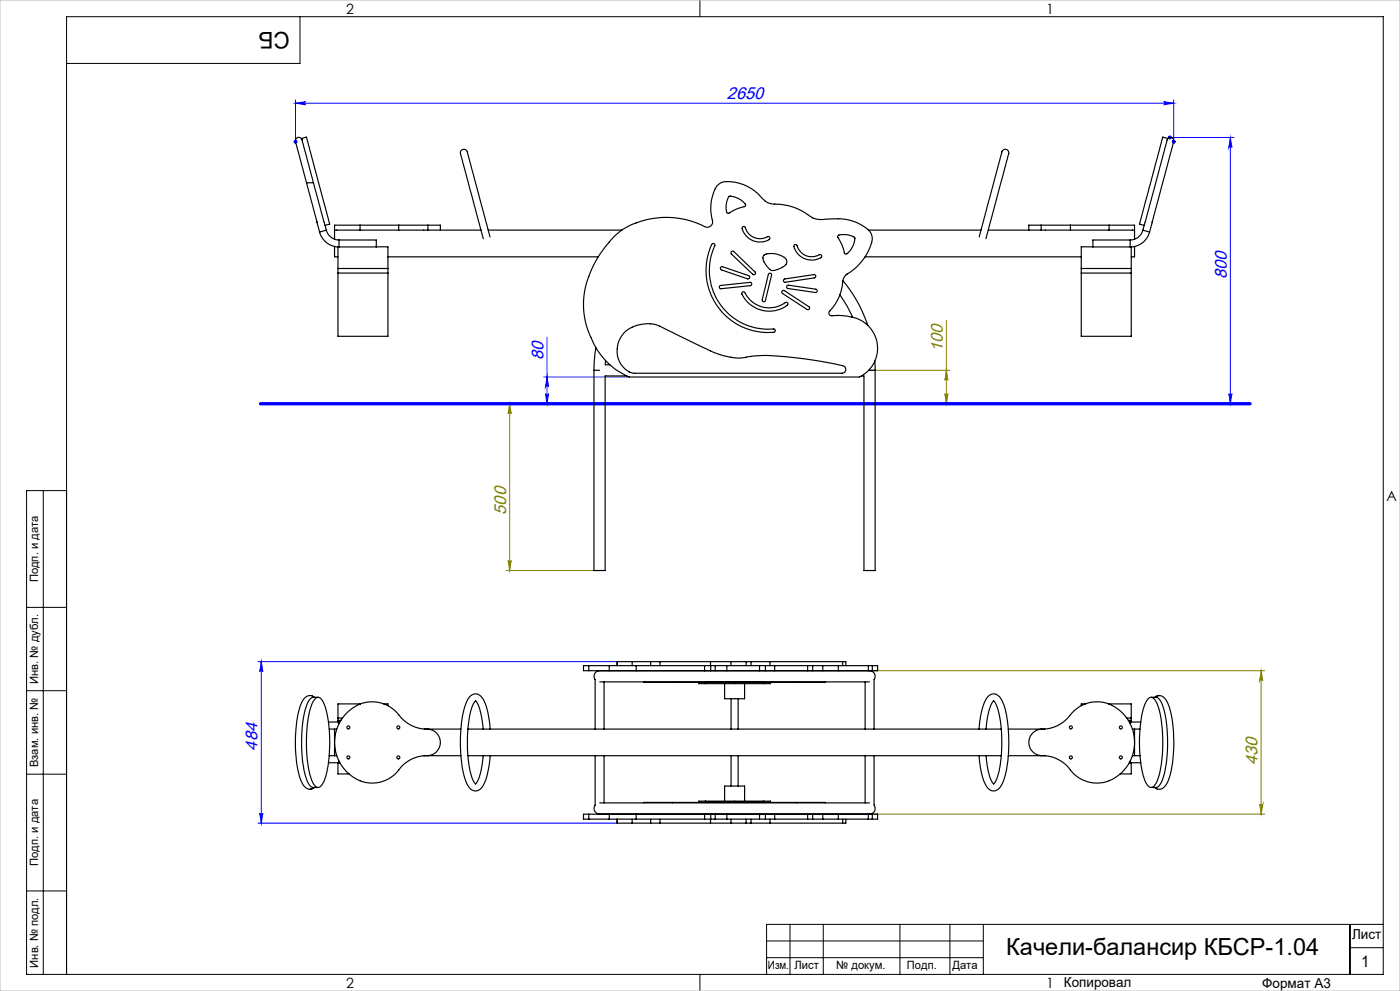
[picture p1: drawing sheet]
<svg xmlns="http://www.w3.org/2000/svg" width="420mm" height="297mm" viewBox="0 0 420 297" stroke-linecap="round" stroke-linejoin="round" font-family="sans-serif">
<g fill="none" stroke="#808000" stroke-width=".3">
<path d="M283.9 96v25M260.9 111h24M283.5 118a.46 .46 0 0 0 .4 .4 .46 .46 0 0 0 .5-.4l-.5 3zM283.9 111l.5 3a.46 .46 0 0 0-.5-.4 .46 .46 0 0 0-.4 .4zM152.9 121v50M152.9 121l.5 3a.46 .46 0 0 0-.5-.5 .46 .46 0 0 0-.5 .5zM151.9 171h26.3M152.4 168a.46 .46 0 0 0 .5 .4 .46 .46 0 0 0 .5-.4l-.5 3zM260.9 201h118.5M378.4 201l.4 3a.48 .48 0 0 0-.4-.4 .48 .48 0 0 0-.5 .4zM378.4 201v43M260.9 244h118.5"/>
<path d="M377.9 241a.48 .48 0 0 0 .5 .4 .48 .48 0 0 0 .4-.4l-.4 3z"/>
</g>
<g fill="none" stroke="#00f" stroke-width=".3">
<path d="M88.7 30.9l3-.4a.46 .46 0 0 0-.5 .4 .46 .46 0 0 0 .5 .5zM88.7 29.9v12.6M88.7 30.9h263.4M349.1 30.5l3 .4-3 .5a.46 .46 0 0 0 .4-.5 .46 .46 0 0 0-.4-.4zM352.1 29.9v12.6M350.9 41.2h19.2M369.1 41.2l.5 3a.46 .46 0 0 0-.5-.4 .46 .46 0 0 0-.4 .4zM369.1 41.2v79.8M163.1 113h25.6M163.7 118a.46 .46 0 0 0 .4 .4 .46 .46 0 0 0 .5-.4l-.5 3zM164.1 113l.5 3a.46 .46 0 0 0-.5-.4 .46 .46 0 0 0-.4 .4zM164.1 101.1v19.9"/>
<path d="M368.7 118a.46 .46 0 0 0 .4 .4 .46 .46 0 0 0 .5-.4l-.5 3zM77.4 198.3h107.8M78.4 198.3l.4 3a.46 .46 0 0 0-.4-.4 .46 .46 0 0 0-.5 .4zM78.4 198.3v48.4M77.4 246.7h107.8M77.9 243.7a.46 .46 0 0 0 .5 .4 .46 .46 0 0 0 .4-.4l-.4 3z"/>
</g>
<path d="M88.2 42.5h.9M88.3 42.1l.7 .7M88.7 42v1M89 42.1l-.7 .7M350.4 41.2h1M350.6 40.8l.7 .8M350.9 40.7v1M351.3 40.8l-.7 .8M351.6 42.5h1M351.8 42.1l.7 .7M352.1 42v1M352.5 42.1l-.7 .7" fill="none" stroke="#00f" stroke-width=".7" stroke-linecap="butt"/>
<g fill="none" stroke="#000" stroke-width=".3">
<path d="M90 5v14h-70M210 0v5M13 147v145M20 147h-12v145h407v-287h-395v287M8 182h12M8 207h12M8 232h12M8 267h12M237 277v15M247 277v15M270 277v15M285 277v15"/>
<path d="M295 277v15M405 277v15M415 277h-185v15M210 292v5M230 282h65M230 287h65M405 284h10"/>
</g>
<path d="M0 0h420v297h-420z" fill="none" stroke="#c0c0c0" stroke-width=".3"/>
<path d="M78.1 121h296.9" fill="none" stroke="#00f" stroke-width="1"/>
<path d="M152.9 121l.5 3a.46 .46 0 0 0-.5-.5 .46 .46 0 0 0-.5 .5zM152.4 168a.46 .46 0 0 0 .5 .4 .46 .46 0 0 0 .5-.4l-.5 3zM283.9 111l.5 3a.46 .46 0 0 0-.5-.4 .46 .46 0 0 0-.4 .4zM283.5 118a.46 .46 0 0 0 .4 .4 .46 .46 0 0 0 .5-.4l-.5 3z" fill="#808000"/>
<g fill="#00f">
<path d="M369.1 41.2l.5 3a.46 .46 0 0 0-.5-.4 .46 .46 0 0 0-.4 .4zM368.7 118a.46 .46 0 0 0 .4 .4 .46 .46 0 0 0 .5-.4l-.5 3zM164.1 113l.5 3a.46 .46 0 0 0-.5-.4 .46 .46 0 0 0-.4 .4zM163.7 118a.46 .46 0 0 0 .4 .4 .46 .46 0 0 0 .5-.4l-.5 3z"/>
<path d="M88.7 30.9l3-.4a.46 .46 0 0 0-.5 .4 .46 .46 0 0 0 .5 .5zM349.1 30.5l3 .4-3 .5a.46 .46 0 0 0 .4-.5 .46 .46 0 0 0-.4-.4z"/>
</g>
<path d="M377.9 241a.48 .48 0 0 0 .5 .4 .48 .48 0 0 0 .4-.4l-.4 3zM378.4 201l.4 3a.48 .48 0 0 0-.4-.4 .48 .48 0 0 0-.5 .4z" fill="#808000"/>
<path d="M78.4 198.3l.4 3a.46 .46 0 0 0-.4-.4 .46 .46 0 0 0-.5 .4zM77.9 243.7a.46 .46 0 0 0 .5 .4 .46 .46 0 0 0 .4-.4l-.4 3z" fill="#00f"/>
<g fill="none" stroke="#000" stroke-width=".35">
<path d="M90.6 41.9a1.06 1.06 0 0 0-1.5-.6 1.06 1.06 0 0 0-.3 1.6l3.2 11.9M92 54.8l3.1 11.8M92 54.8h2.1M218.7 58.9a5.7 5.7 0 0 1 5 2.6l-.4 .4a14.2 14.2 0 0 0-4.8 2.1l-.3-.2a5.6 5.6 0 0 1 .5-4.9zM350.1 41.9a1.06 1.06 0 0 1 1.6-.6 1.06 1.06 0 0 1 .3 1.6l-6.3 23.7M95.1 66.6l.8 2.9M95.1 66.6h.1M95.9 69.5a6 6 0 0 0 5.8 4.5M97.2 66.5l-6.7-24.9 1.4-.5 7 26-1.4 .5M97.3 66.6l.6 2.4M97.9 69a4 4 0 0 0 3.8 2.9M97.9 69l-2 .5"/>
<path d="M100.4 69h7.6M100.4 73.9v3.1h1M101.4 74v6.5M101.7 71.9h11.2v2.1h-11.2M101.7 71.9v2.1M108 67.5h11.6M108 69h11.6M108 67.5h-7.6v4.2M108 67.5v1.5M112.9 74h3.5v6.5M116.4 77h63.1M119.6 67.5h8.8"/>
<path d="M119.6 69h24.7M119.6 67.5v1.5M128.4 67.5h3.7v1.5M128.4 67.5v1.5M146.5 69h40M147 71l-6.2-23.1a4.8 4.8 0 0 0-1.2-3.1 1.16 1.16 0 0 0-1.4 .5 1.16 1.16 0 0 0 .1 1.4l6.7 24.8M184.4 70.7a24.1 24.1 0 0 1 21.6-4.8l2.7 .8 2.7 1.2a1.62 1.62 0 0 0 1.8-.2 1.62 1.62 0 0 0 .5-1.7 12.3 12.3 0 0 1 1.7-10.6 4.4 4.4 0 0 1 4.1-.9 15.1 15.1 0 0 1 9.9 5.6 6 6 0 0 0 4.6 1.1 19.6 19.6 0 0 1 9.8 4.1l1.9 .5a39.5 39.5 0 0 1 9.3 .2 12 12 0 0 1 6.2 3.7 4.3 4.3 0 0 1-.2 4.4 18.6 18.6 0 0 1-7.4 8.5 4.7 4.7 0 0 0-1 3.4 16.4 16.4 0 0 1-3.9 7.7 .85 .85 0 0 0 .9 .9 13.2 13.2 0 0 1 11.3 3.5 9.5 9.5 0 0 1-3.1 14.9h-69a22.4 22.4 0 0 1-12.5-14.2 24.5 24.5 0 0 1 2.6-20.9 37.6 37.6 0 0 1 5.5-7.2zM213.7 73a.49 .49 0 0 1 .6 .1 .49 .49 0 0 1 .1 .6 17.7 17.7 0 0 0 17.9 24.9 .52 .52 0 0 1 .3 .6 .52 .52 0 0 1-.5 .4 18.5 18.5 0 0 1-18.4-26.6zM216.4 80l.3-.1 7.9 2.7a.51 .51 0 0 1 .3 .7 .51 .51 0 0 1-.6 .3l-7.9-2.7a.51 .51 0 0 1-.3-.4 .51 .51 0 0 1 .3-.5zM219.4 75.5l.3-.3 .4 .2 6.4 6.1a.49 .49 0 0 1 0 .7 .49 .49 0 0 1-.7 0l-6.4-6.1zM222.7 68.1a.49 .49 0 0 1 .5-.2 .49 .49 0 0 1 .4 .3 4.7 4.7 0 0 0 6.9 2.7 .51 .51 0 0 1 .5 .4 .51 .51 0 0 1-.3 .5 5.5 5.5 0 0 1-8.1-3.6zM229.2 76.4h.1a6.1 6.1 0 0 1 6.6 1.5 2.03 2.03 0 0 1-1.8 2.5l-.6 .3a2.3 2.3 0 0 1-3.5-1 2.43 2.43 0 0 1-.8-3.3z"/>
<path d="M238.4 73.3l.6 .1a4.8 4.8 0 0 0 7 2.9 .49 .49 0 0 1 .5 .4 .49 .49 0 0 1-.2 .5 5.3 5.3 0 0 1-8.1-3.7zM251.5 70.6a5.5 5.5 0 0 1 5 .7v.1a6 6 0 0 1-2.7 4.8l-.5-.5a14.2 14.2 0 0 0-2-4.7zM259.5 77h64.9M260.6 69h33.7M293.8 71l6.1-23.1a4.8 4.8 0 0 1 1.3-3.1 1.25 1.25 0 0 1 1.3 .6 1.25 1.25 0 0 1-.1 1.5l-6.6 24.6M296.5 69h24.6M312.3 67.5h8.8M312.3 67.5h-3.7v1.5M312.3 67.5v1.5M321.1 67.5h11.6M321.1 69h11.6M321.1 67.5v1.5"/>
<path d="M327.9 74h-3.5v6.5M332.7 67.5h7.7v4.2M332.7 69h7.7M332.7 67.5v1.5M339.1 71.9h-11.2v2.1h11.2M339.1 71.9v2.1M339.4 74v6.5M340.4 73.9v3.1h-1M342.9 69a4 4 0 0 1-3.8 2.9M342.9 69l2 .5M343.5 66.6l-.6 2.4M343.6 66.5l6.7-24.9-1.5-.5-7 26 1.5 .5"/>
<path d="M344.9 69.5a6 6 0 0 1-5.8 4.5M345.7 66.6h.1M345.7 66.6l-.8 2.9M101.4 81.8v19h15v-19M101.4 80.5v1.3M101.4 81.8h15M101.4 80.5h15M116.4 80.5v1.3M187.1 99.8a10.3 10.3 0 0 1 10.9-2l9.4 4.6a39.3 39.3 0 0 0 11.1 4.5 20.3 20.3 0 0 0 7.5-.2 98.8 98.8 0 0 1 27.2 3 1.15 1.15 0 0 1 .5 1.3 1.15 1.15 0 0 1-1.1 .9h-62.2a6.6 6.6 0 0 1-5.2-7.9 8.2 8.2 0 0 1 1.9-4.2zM215.9 85.8l.3-.3 8.8-.9a.5 .5 0 0 1 .5 .5 .5 .5 0 0 1-.4 .5l-8.8 .9a.51 .51 0 0 1-.4-.7zM222.7 87.5h.6a8.4 8.4 0 0 0 12.6 3.1 .49 .49 0 0 1 .5 .3 .49 .49 0 0 1-.2 .6 9 9 0 0 1-13.7-3.6zM230.6 82a.48 .48 0 0 1 .6-.1 .48 .48 0 0 1 .3 .6l-1.9 7.6a.49 .49 0 0 1-.6 .3 .49 .49 0 0 1-.3-.6z"/>
<path d="M234.6 87.3l.3-.3 .4 .1 7.4 4.8a.49 .49 0 0 1 .1 .7 .49 .49 0 0 1-.7 .1l-7.4-4.8zM235.1 83.8l.3-.2 8.8-1.3a.5 .5 0 0 1 .5 .4 .5 .5 0 0 1-.4 .6l-8.7 1.3a.5 .5 0 0 1-.5-.2 .5 .5 0 0 1 0-.6zM236.1 85.6l.4-.1 8.3 1.2a.5 .5 0 0 1 .4 .6 .5 .5 0 0 1-.6 .4l-8.2-1.2a.49 .49 0 0 1-.4-.4 .49 .49 0 0 1 .1-.5zM252 88.4l2.2 3.5 1.6 3.2M252.9 84.1a42.3 42.3 0 0 1 7.5 13.4M324.4 81.8v19h15v-19M324.4 80.5v1.3M324.4 81.8h15M324.4 80.5h15M339.4 80.5v1.3M178.2 111v60h3.3v-58.3h6.5M178.2 111h1.7"/>
<path d="M178.8 104.2l-.6 6.8M181.6 108.1v1.2h1.4M260.6 111h.3M260.9 110.7v.3M260.9 111h1.6M262.5 108.2v2.8M262.5 111v60h-3.3v-58.3h-.8M176.6 199.5h6.2M176.6 199.5h-1.6v1.5h1.6M176.6 199.5v1.5M182.8 199.5h8.1M182.8 199.5v1.5"/>
<path d="M185.1 198.3v1.2M185.1 198.3h.1M185.2 198.3h4.5M189.7 198.3h5.5M189.7 198.3v1.2M190.9 199.5h20.5M190.9 199.5v1.5M195.2 198.3h2.8M195.2 198.3v1.2M198 198.3h15.1M198 198.3v1.2M211.4 199.5h1.8"/>
<path d="M211.4 199.5v1.5M213.1 198.3h6.2M213.1 198.3v1.2M213.2 199.5h1.4M213.2 199.5v1.5M214.6 199.5h3.5M214.6 199.5v1.5M218.1 199.5h9.8M218.1 199.5v1.5M219.3 198.3h4.5M219.3 198.3v1.2M223.8 198.3h1.5"/>
<path d="M223.8 198.3v1.2M225.3 198.3h5.7M225.3 198.3v1.2M227.9 199.5h1.7M227.9 199.5v1.5M229.6 199.5h2.8M229.6 199.5v1.5M231 198.3h21.8M231 198.3v1.2M232.4 199.5h9.9M232.4 199.5v1.5M242.3 199.5h1.5"/>
<path d="M242.3 199.5v1.5M243.8 199.5h3M243.8 199.5v1.5M246.8 199.5h4.7M246.8 199.5v1.5M251.5 199.5h9M251.5 199.5v1.5M252.8 198.3h1v1.2M252.8 198.3v1.2M260.5 199.5h1.2M260.5 199.5v1.5M261.7 199.5h1.6v1.5h-1.6"/>
<path d="M261.7 199.5v1.5M94.4 209a2.43 2.43 0 0 0-3.8 1.4 27.9 27.9 0 0 0-2 12.2 26.9 26.9 0 0 0 2 12 2.99 2.99 0 0 0 2.4 1.9M94.4 209.6a1.34 1.34 0 0 1 1.4-.6 1.34 1.34 0 0 1 1 1.1 31.9 31.9 0 0 1 2 15.3 19.6 19.6 0 0 1-2.4 10.1 1.38 1.38 0 0 1-1.5 .4 1.38 1.38 0 0 1-1-1.2 34.8 34.8 0 0 1-1.8-16.8 17.3 17.3 0 0 1 2.3-8.3zM95.4 209h-1.4a3.9 3.9 0 0 0-2.3 3.3 42.3 42.3 0 0 0 .3 21.4l.5 1a1.93 1.93 0 0 0 1.5 1.3h1.4M98.5 216.4h3.2M98.7 218.5h1.7M100.4 218.5v8M100.4 218.5h.6M101.4 215.2v.7M101.4 215.9v.5M101.4 215.9h.9M101.4 215.2h1.3"/>
<path d="M101.7 216.4v.5M101.7 216.4h.3M104.1 213.6a10.3 10.3 0 0 1 16.3 1.6 11.5 11.5 0 0 0 8.7 3.4 4 4 0 0 1 2.9 4.6 4 4 0 0 1-4.3 3.2 11.2 11.2 0 0 0-8.9 5.3 10.4 10.4 0 0 1-16-1.8 12.5 12.5 0 0 1 1.3-16.3zM108.1 211h-6.7v4.2M115.1 211h1.3v.5M127.3 218.5h11M140.4 218.5h160M142.7 210.1a8.3 8.3 0 0 1 1.8 4.9l.5 3.5M142.7 210a8.8 8.8 0 0 0-2 5.5 40.8 40.8 0 0 0 1.1 18.2l.9 1.2M147 218.5a19.6 19.6 0 0 0-2.5-9.6 2.33 2.33 0 0 0-4.1 .6 35.2 35.2 0 0 0-2.1 17.3 18 18 0 0 0 2.7 9.5 2.4 2.4 0 0 0 4-1 24.4 24.4 0 0 0 2-8.8M176.6 201h6.2M178.5 218.5v-14.8a1.82 1.82 0 0 1 .2-2.1 1.82 1.82 0 0 1 2-.6h78a3.8 3.8 0 0 1 3.6 .9 1.72 1.72 0 0 1-.1 1.8v14.8"/>
<path d="M179.9 204.4h80.9M181.2 204.4v14.1M182.8 201h8.1M190.9 201h20.5M193.1 204.4l8.7 .1M201.8 204.5h37.2M201.8 204.4v.1M209.6 204.5v.4h2M211.4 201h1.8M211.6 204.5v.4M211.6 204.9h17.5M213.2 201h1.4"/>
<path d="M214.6 201h3.5M217.4 204.9v4.5h6v-4.5M218.1 201h9.8M219.3 209.4v9.1M221.4 209.4v9.1M227.9 201h1.7M229.1 204.5v.4M229.6 201h2.8M231.1 204.5v.4h-2M232.4 201h9.9M239 204.4v.1M242.3 201h1.5"/>
<path d="M243.8 201h3M246.8 201h4.7M247.6 204.4l-8.6 .1M251.5 201h9M259.5 204.4v14.1M260.5 201h1.2M293.7 218.5a21.3 21.3 0 0 1 2.4-9.4 2.38 2.38 0 0 1 2.4-1.1 2.38 2.38 0 0 1 1.9 1.7 32.4 32.4 0 0 1 2.2 14.7 23.1 23.1 0 0 1-2.7 11.7 2.42 2.42 0 0 1-2.4 .9 2.42 2.42 0 0 1-1.9-1.9 22.9 22.9 0 0 1-1.9-8.6M298.1 210a9.3 9.3 0 0 1 1.9 5.5 39.8 39.8 0 0 1-1.1 18.2l-.8 1.2M298.1 210a11.7 11.7 0 0 0-2.1 6.7l-.2 1.8M302.5 218.5h11M310 219.5a4.6 4.6 0 0 1 3.7-1 11.6 11.6 0 0 0 8.3-5.2 10.4 10.4 0 0 1 15.9 1.7 12.3 12.3 0 0 1-8.8 19.7 10.4 10.4 0 0 1-8.7-4.9 11.5 11.5 0 0 0-8.8-3.5 4 4 0 0 1-1.6-6.8zM325.6 211h-1.2v.5"/>
<path d="M332.6 211h6.8v4.2M338 215.2h1.4M338.5 215.9h.9M338.8 216.4h.3M339.1 216.4h3.1M339.1 216.4v.5M339.4 215.2v.7M339.4 215.9v.5M339.7 218.5h.7M340.4 218.5h1.6M340.4 218.5v8M344.6 209.3a1.34 1.34 0 0 1 2.1 .8 32.4 32.4 0 0 1 2.1 15.3 20.6 20.6 0 0 1-2.5 10.1 1.29 1.29 0 0 1-1.3 .5 1.29 1.29 0 0 1-1-1 31 31 0 0 1-2.1-15.1 19.6 19.6 0 0 1 2.6-10.5z"/>
<path d="M345.3 209h1.5M346.8 209a3.9 3.9 0 0 1 2.3 3.3 41.7 41.7 0 0 1-.5 21.8l-.3 .6a1.93 1.93 0 0 1-1.5 1.3h-1.5M347.8 208.5l-1.4 .5M347.8 208.5a3.6 3.6 0 0 1 2.9 3.1 39.8 39.8 0 0 1-.3 22.6 2.77 2.77 0 0 1-3.3 2.2l-.7-.4M347.8 208.5l-.6 .1-.4 .4M93.9 236l-.3 .4-.6 .1M94.4 236l-1.4 .5M98.5 228.6h3.2M98.7 226.5h1.7M100.4 226.5h.6M101.4 228.6v3.3h3.3M101.7 228.1v.5"/>
<path d="M101.7 228.6h.3M127.1 226.5h11.2M140.4 226.5h160M145 226.5a16 16 0 0 1-2.3 8.4M178.5 226.5v14.8a1.82 1.82 0 0 0 .2 2.1 1.82 1.82 0 0 0 2 .6h78a4.5 4.5 0 0 0 3.5-.7 1.71 1.71 0 0 0 0-2v-14.8M181.2 226.5v14.1M219.3 226.5v9.1M221.4 226.5v9.1M259.5 226.5v14.1M295.8 226.5a15.3 15.3 0 0 0 2.3 8.4M302.5 226.5h11.1M338.8 228.6h.3"/>
<path d="M339.1 228.6h3.1M339.1 228.1v.5M339.4 228.6v3.3h-3.3M339.7 226.5h.7M340.4 226.5h1.6M176.6 245.5h6.2M176.6 244h6.2M176.6 244h-1.6v1.5h1.6M176.6 244v1.5M179.9 240.6h80.9M182.8 245.5h8.1M182.8 244h8.1"/>
<path d="M182.8 244v1.5M185.1 245.5v1.2M185.1 246.7h.1M185.2 246.7h4.5M189.7 246.7h5.5M189.7 245.5v1.2M190.9 245.5h20.5M190.9 244h20.5M190.9 244v1.5M195.2 246.7h2.8M195.2 245.5v1.2M198 246.7h15.1"/>
<path d="M198 245.5v1.2M201.8 240.5l-8.7 .1M201.8 240.5h37.2M201.8 240.5v.1M211.4 245.5h1.8M211.4 244h1.8M211.4 244v1.5M211.6 240.1h-2v.4M211.6 240.1v.4M211.6 240.1h17.5M213.1 246.7h6.2M213.1 245.5v1.2"/>
<path d="M213.2 245.5h1.4M213.2 244h1.4M213.2 244v1.5M214.6 245.5h3.5M214.6 244h3.5M214.6 244v1.5M217.4 240.1v-4.5h6v4.5M218.1 245.5h9.8M218.1 244h9.8M218.1 244v1.5M219.3 246.7h4.5M219.3 245.5v1.2"/>
<path d="M223.8 246.7h1.5M223.8 245.5v1.2M225.3 246.7h5.7M225.3 245.5v1.2M227.9 245.5h1.7M227.9 244h1.7M227.9 244v1.5M229.1 240.1h2v.4M229.1 240.1v.4M229.6 245.5h2.8M229.6 244h2.8M229.6 244v1.5"/>
<path d="M231 246.7h21.8M231 245.5v1.2M232.4 245.5h9.9M232.4 244h9.9M232.4 244v1.5M239 240.5l8.6 .1M239 240.5v.1M242.3 245.5h1.5M242.3 244h1.5M242.3 244v1.5M243.8 245.5h3M243.8 244h3"/>
<path d="M243.8 244v1.5M246.8 245.5h4.7M246.8 244h4.7M246.8 244v1.5M251.5 245.5h9M251.5 244h9M251.5 244v1.5M252.8 245.5v1.2M253.8 245.5v1.2h-1M260.5 245.5h1.2M260.5 244h1.2M260.5 244v1.5"/>
<path d="M261.7 244h1.6v1.5h-1.6M261.7 244v1.5"/>
<circle cx="104.5" cy="218" r=".45"/>
<circle cx="119.5" cy="218" r=".45"/>
<circle cx="321.3" cy="218" r=".45"/>
<circle cx="336.3" cy="218" r=".45"/>
<circle cx="104.5" cy="227" r=".45"/>
<circle cx="119.5" cy="227" r=".45"/>
<circle cx="321.3" cy="227" r=".45"/>
<circle cx="336.3" cy="227" r=".45"/>
</g>
<text font-size="7.1" x="301.9" y="286.1">Качели-балансир КБСР-1.04</text>
<text font-size="6.9" x="86.9" y="9.4" transform="rotate(-180 86.9 9.4)">СБ</text>
<g font-size="5.1" fill="#00f">
<text x="218.1" y="29.8">2650</text>
<text x="368" y="83.7" transform="rotate(-90 368 83.7)">800</text>
<text x="163" y="107.9" transform="rotate(-90 163 107.9)">80</text>
<text x="77.3" y="225" transform="rotate(-90 77.3 225)">484</text>
</g>
<g font-size="5.1" fill="#808000">
<text x="282.8" y="105.6" transform="rotate(-90 282.8 105.6)">100</text>
<text x="151.8" y="154.3" transform="rotate(-90 151.8 154.3)">500</text>
<text x="377.3" y="229.3" transform="rotate(-90 377.3 229.3)">430</text>
</g>
<text font-size="4.8" x="408.3" y="289.7">1</text>
<g font-size="4.2">
<text x="103.8" y="4.2">2</text>
<text x="313.8" y="4.2">1</text>
<text x="415.9" y="150.2">A</text>
<text x="103.8" y="296.2">2</text>
<text x="313.8" y="296.2">1</text>
</g>
<g font-size="4.1">
<text x="405.6" y="281.5">Лист</text>
<text x="319.2" y="295.9">Копировал</text>
<text x="378.7" y="296">Формат А3</text>
</g>
<g font-size="3.4">
<text x="11.4" y="174.5" transform="rotate(-90 11.4 174.5)">Подп. и дата</text>
<text x="11.4" y="205" transform="rotate(-90 11.4 205)">Инв. № дубл.</text>
<text x="11.4" y="229.9" transform="rotate(-90 11.4 229.9)">Взам. инв. №</text>
<text x="11.4" y="259.5" transform="rotate(-90 11.4 259.5)">Подп. и дата</text>
<text x="11.4" y="290" transform="rotate(-90 11.4 290)">Инв. № подл.</text>
<text x="230.4" y="290.4">Изм.</text>
<text x="238.3" y="290.4">Лист</text>
<text x="250.9" y="290.4">№ докум.</text>
<text x="272.1" y="290.4">Подп.</text>
<text x="285.7" y="290.5">Дата</text>
</g>
</svg>
